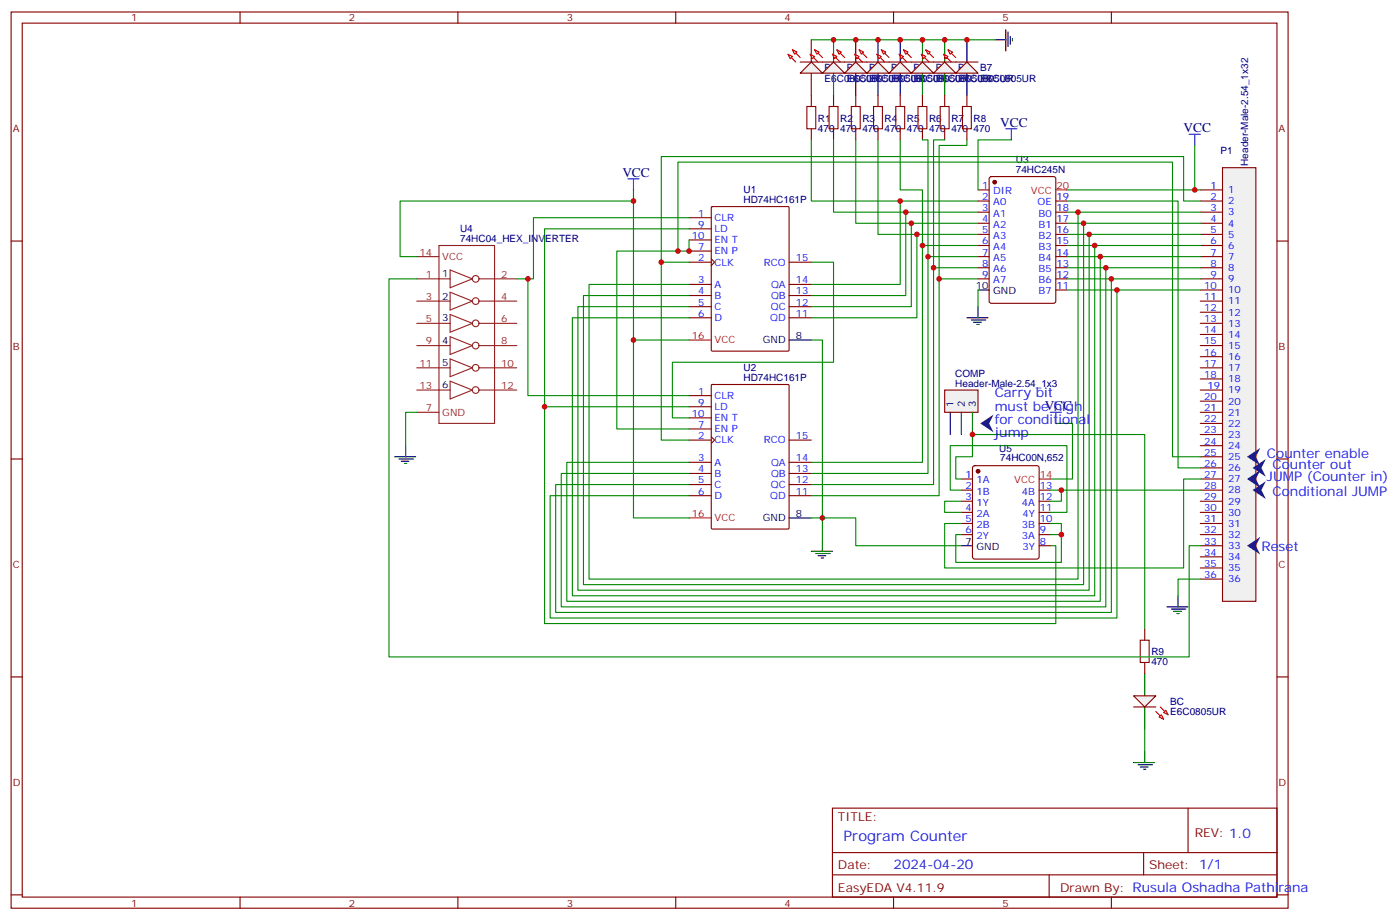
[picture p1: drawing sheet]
<svg xmlns="http://www.w3.org/2000/svg" width="444mm" height="292mm" viewBox="0 0 444 292" stroke-linecap="round" stroke-linejoin="round" font-family="sans-serif">
<g fill="none" stroke="#870000" stroke-width=".35">
<path d="M3.5 3.8h405.4v284.3h-405.4zM7.1 7.3h398.2v277.3h-398.2zM76.2 3.8v3.5M145.3 3.8v3.5M214.5 3.8v3.5M283.6 3.8v3.5M352.8 3.8v3.5M3.5 76.5h3.6M405.3 76.5h3.6M3.5 145.6h3.6M405.3 145.6h3.6M3.5 214.8h3.6"/>
<path d="M405.3 214.8h3.6M264.2 256.4h141.1v28.2h-141.1zM377.1 256.4v14.1M264.2 270.5h141.1M264.2 277.6h141.1M333 277.6v7M363 270.5v7.1M3.5 283.9h3.6M76.2 284.6v3.5M145.3 284.6v3.5M214.5 284.6v3.5M283.6 284.6v3.5"/>
<path d="M352.8 284.6v3.5M405.3 283.9h3.6"/>
</g>
<path d="M388.1 53.2h10.5v137.6h-10.5z" fill="#f0f0f0" stroke="#870000" stroke-width=".35"/>
<g fill="none" stroke="#870000" stroke-width=".35">
<path d="M381 60.3h7.1M381 63.8h7.1M381 67.3h7.1M381 70.8h7.1M381 74.4h7.1M381 77.9h7.1M381 81.4h7.1M381 84.9h7.1M381 88.5h7.1M381 92h7.1M381 95.5h7.1M381 99.1h7.1"/>
<path d="M381 102.6h7.1M381 106.1h7.1M381 109.6h7.1M381 113.2h7.1M381 116.7h7.1M381 120.2h7.1M381 123.8h7.1M381 127.3h7.1M381 130.8h7.1M381 134.3h7.1M381 137.9h7.1M381 141.4h7.1"/>
<path d="M381 144.9h7.1M381 148.4h7.1M381 152h7.1M381 155.5h7.1M381 159h7.1M381 162.6h7.1M381 166.1h7.1M381 169.6h7.1M381 173.1h7.1M381 176.7h7.1M381 180.2h7.1M381 183.7h7.1"/>
</g>
<path d="M257.5 12.6v7.1M257.5 23.2v7.1" fill="none" stroke="#000" stroke-width=".35"/>
<path d="M254 23.2l3.5-3.5 3.6 3.5z" fill="#f0f0f0" stroke="#870000" stroke-width=".35"/>
<path d="M250.1 17.2l2.5 2.5M251.5 15.8l2.5 2.5" fill="none" stroke="#f00" stroke-width=".35"/>
<g fill="#f0f0f0" stroke="#f00" stroke-width=".35">
<path d="M251.5 15.8l1.4 .7-.7 .7z"/>
<path d="M250.1 17.2l1.4 .7-.7 .7z"/>
</g>
<path d="M254 19.7h7.1" fill="none" stroke="#870000" stroke-width=".35"/>
<path d="M264.6 12.6v7.1M264.6 23.2v7.1" fill="none" stroke="#000" stroke-width=".35"/>
<path d="M261.1 23.2l3.5-3.5 3.5 3.5z" fill="#f0f0f0" stroke="#870000" stroke-width=".35"/>
<path d="M257.2 17.2l2.4 2.5M258.6 15.8l2.5 2.5" fill="none" stroke="#f00" stroke-width=".35"/>
<g fill="#f0f0f0" stroke="#f00" stroke-width=".35">
<path d="M258.6 15.8l1.4 .7-.7 .7z"/>
<path d="M257.2 17.2l1.4 .7-.7 .7z"/>
</g>
<path d="M261.1 19.7h7" fill="none" stroke="#870000" stroke-width=".35"/>
<path d="M271.6 12.6v7.1M271.6 23.2v7.1" fill="none" stroke="#000" stroke-width=".35"/>
<path d="M268.1 23.2l3.5-3.5 3.6 3.5z" fill="#f0f0f0" stroke="#870000" stroke-width=".35"/>
<path d="M264.2 17.2l2.5 2.5M265.6 15.8l2.5 2.5" fill="none" stroke="#f00" stroke-width=".35"/>
<g fill="#f0f0f0" stroke="#f00" stroke-width=".35">
<path d="M265.6 15.8l1.5 .7-.8 .7z"/>
<path d="M264.2 17.2l1.4 .7-.7 .7z"/>
</g>
<path d="M268.1 19.7h7.1" fill="none" stroke="#870000" stroke-width=".35"/>
<path d="M278.7 12.6v7.1M278.7 23.2v7.1" fill="none" stroke="#000" stroke-width=".35"/>
<path d="M275.2 23.2l3.5-3.5 3.5 3.5z" fill="#f0f0f0" stroke="#870000" stroke-width=".35"/>
<path d="M271.3 17.2l2.5 2.5M272.7 15.8l2.5 2.5" fill="none" stroke="#f00" stroke-width=".35"/>
<g fill="#f0f0f0" stroke="#f00" stroke-width=".35">
<path d="M272.7 15.8l1.4 .7-.7 .7z"/>
<path d="M271.3 17.2l1.4 .7-.7 .7z"/>
</g>
<path d="M275.2 19.7h7" fill="none" stroke="#870000" stroke-width=".35"/>
<path d="M285.8 12.6v7.1M285.8 23.2v7.1" fill="none" stroke="#000" stroke-width=".35"/>
<path d="M282.2 23.2l3.6-3.5 3.5 3.5z" fill="#f0f0f0" stroke="#870000" stroke-width=".35"/>
<path d="M278.3 17.2l2.5 2.5M279.8 15.8l2.4 2.5" fill="none" stroke="#f00" stroke-width=".35"/>
<g fill="#f0f0f0" stroke="#f00" stroke-width=".35">
<path d="M279.8 15.8l1.4 .7-.7 .7z"/>
<path d="M278.3 17.2l1.5 .7-.8 .7z"/>
</g>
<path d="M282.2 19.7h7.1" fill="none" stroke="#870000" stroke-width=".35"/>
<path d="M292.8 12.6v7.1M292.8 23.2v7.1" fill="none" stroke="#000" stroke-width=".35"/>
<path d="M289.3 23.2l3.5-3.5 3.5 3.5z" fill="#f0f0f0" stroke="#870000" stroke-width=".35"/>
<path d="M285.4 17.2l2.5 2.5M286.8 15.8l2.5 2.5" fill="none" stroke="#f00" stroke-width=".35"/>
<g fill="#f0f0f0" stroke="#f00" stroke-width=".35">
<path d="M286.8 15.8l1.4 .7-.7 .7z"/>
<path d="M285.4 17.2l1.4 .7-.7 .7z"/>
</g>
<path d="M289.3 19.7h7" fill="none" stroke="#870000" stroke-width=".35"/>
<path d="M299.9 12.6v7.1M299.9 23.2v7.1" fill="none" stroke="#000" stroke-width=".35"/>
<path d="M296.3 23.2l3.6-3.5 3.5 3.5z" fill="#f0f0f0" stroke="#870000" stroke-width=".35"/>
<path d="M292.5 17.2l2.4 2.5M293.9 15.8l2.4 2.5" fill="none" stroke="#f00" stroke-width=".35"/>
<g fill="#f0f0f0" stroke="#f00" stroke-width=".35">
<path d="M293.9 15.8l1.4 .7-.7 .7z"/>
<path d="M292.5 17.2l1.4 .7-.7 .7z"/>
</g>
<path d="M296.3 19.7h7.1" fill="none" stroke="#870000" stroke-width=".35"/>
<path d="M306.9 12.6v7.1M306.9 23.2v7.1" fill="none" stroke="#000" stroke-width=".35"/>
<path d="M303.4 23.2l3.5-3.5 3.5 3.5z" fill="#f0f0f0" stroke="#870000" stroke-width=".35"/>
<path d="M299.5 17.2l2.5 2.5M300.9 15.8l2.5 2.5" fill="none" stroke="#f00" stroke-width=".35"/>
<g fill="#f0f0f0" stroke="#f00" stroke-width=".35">
<path d="M300.9 15.8l1.4 .7-.7 .7z"/>
<path d="M299.5 17.2l1.4 .7-.7 .7z"/>
</g>
<g fill="none" stroke="#870000" stroke-width=".35">
<path d="M303.4 19.7h7M257.5 30.3v3.5M264.6 30.3v3.5M271.6 30.3v3.5M278.7 30.3v3.5M285.8 30.3v3.5M292.8 30.3v3.5M299.9 30.3v3.5M306.9 30.3v3.5M257.5 40.9v3.5M264.6 40.9v3.5M271.6 40.9v3.5"/>
<path d="M278.7 40.9v3.5M285.8 40.9v3.5M292.8 40.9v3.5M299.9 40.9v3.5M306.9 40.9v3.5"/>
</g>
<path d="M256.1 33.8h2.8v7.1h-2.8zM263.2 33.8h2.8v7.1h-2.8zM270.2 33.8h2.8v7.1h-2.8zM277.3 33.8h2.8v7.1h-2.8zM284.3 33.8h2.9v7.1h-2.9zM291.4 33.8h2.8v7.1h-2.8zM298.4 33.8h2.9v7.1h-2.9zM305.5 33.8h2.8v7.1h-2.8z" fill="none" stroke="#a10000" stroke-width=".35"/>
<path d="M315.7 12.6h3.6M319.3 9.5v6.7M320 10.2v4.5M320.7 11.6v2.4M321.4 12.3v.7" fill="none" stroke="#000" stroke-width=".35"/>
<path d="M257.5 12.6h58.2" fill="none" stroke="#008700" stroke-width=".35"/>
<g fill="#c00">
<circle cx="264.6" cy="12.6" r=".88"/>
<circle cx="271.6" cy="12.6" r=".88"/>
<circle cx="278.7" cy="12.6" r=".88"/>
<circle cx="285.8" cy="12.6" r=".88"/>
<circle cx="292.8" cy="12.6" r=".88"/>
<circle cx="299.9" cy="12.6" r=".88"/>
<circle cx="306.9" cy="12.6" r=".88"/>
</g>
<g fill="none" stroke="#870000" stroke-width=".35">
<path d="M314.2 56.2l.5-.2h19.7l.7 .5v39l-.4 .7h-20l-.7-.4v-39.1zM218.7 69.1h7.1M218.7 72.6h7.1M218.7 76.1h7.1M218.7 79.7h7.1M225.8 65.7l.3-.2h24l.3 .2 .1 45.4-.2 .3h-24.2l-.3-.2zM310.4 60.3h3.6M310.4 63.8h3.6M310.4 67.3h3.6M310.4 70.8h3.6M310.4 74.4h3.6M310.4 77.9h3.6"/>
<path d="M335.1 63.8h3.6M335.1 67.3h3.6M335.1 70.8h3.6M335.1 74.4h3.6M335.1 77.9h3.6M218.7 83.2h7.1M218.7 90.2h7.1M218.7 93.8h7.1M218.7 97.3h7.1M225.8 82.1l1 1.1-1 1M250.5 83.2h7M250.5 90.2h7"/>
<path d="M250.5 93.8h7M250.5 97.3h7M310.4 81.4h3.6M310.4 84.9h3.6M310.4 88.5h3.6M335.1 81.4h3.6M335.1 84.9h3.6M335.1 88.5h3.6M335.1 92h3.6M218.7 100.8h7.1M250.5 100.8h7M218.7 125.5h7.1"/>
<path d="M218.7 129h7.1M218.7 132.6h7.1M218.7 136.1h7.1M218.7 139.6h7.1M225.8 138.6l1 1-1 1.1M225.8 122.2l.3-.2h24l.3 .2 .1 45.3-.2 .3-24.2 .1-.3-.2zM250.5 139.6h7M218.7 146.7h7.1M218.7 150.2h7.1M218.7 153.7h7.1M218.7 157.3h7.1M250.5 146.7h7"/>
<path d="M250.5 150.2h7M250.5 153.7h7M250.5 157.3h7"/>
</g>
<path d="M335.1 60.3h3.6M218.7 107.9h7.1M218.7 164.3h7.1" fill="none" stroke="#f00" stroke-width=".35"/>
<path d="M310.4 92h3.6M250.5 107.9h7M250.5 164.3h7" fill="none" stroke="#000" stroke-width=".35"/>
<circle cx="315.7" cy="57.8" r=".53" fill="#870000" stroke="#870000" stroke-width=".35"/>
<g fill="none" stroke="#008700" stroke-width=".35">
<path d="M310.4 63.8h-24.6v26.4h-28.3M310.4 67.3h-22.9v26.5h-30M310.4 70.8h-21.1v26.5h-31.8M310.4 74.4h-19.4v26.4h-33.5M310.4 77.9h-17.6v68.8h-35.3M338.7 67.3h42.3M338.7 70.8h42.3M338.7 74.4h42.3M338.7 77.9h42.3M381 63.8h-5.3v-14.1h-165.8v33.5M218.7 83.2h-8.8v56.4h8.8M257.5 83.2h7.1v31.7h-51.2v17.7h5.3"/>
<path d="M310.4 81.4h-15.8v68.8h-37.1M310.4 84.9h-14.1v68.8h-38.8M310.4 88.5h-12.3v68.8h-40.6M338.7 81.4h42.3M338.7 84.9h42.3M338.7 88.5h42.3M338.7 92h42.3"/>
</g>
<circle cx="209.9" cy="83.2" r=".88" fill="#c00"/>
<path d="M377.5 42.6h3.5M379.2 42.6v3.5" fill="none" stroke="#00f" stroke-width=".35"/>
<path d="M379.2 46.1v14.2h1.8M218.7 76.1v3.6h-22.9v56.4h22.9M381 183.7h-7.1v5.3" fill="none" stroke="#008700" stroke-width=".35"/>
<path d="M370.4 192.5h6.7M371.8 193.3h4.6M372.5 194h2.5M373.6 194.7h.7M373.9 189v3.5" fill="none" stroke="#000" stroke-width=".35"/>
<circle cx="218.7" cy="79.7" r=".88" fill="#c00"/>
<path d="M215.2 79.7v-28.3h157v93.5h8.8" fill="none" stroke="#008700" stroke-width=".35"/>
<circle cx="215.2" cy="79.7" r=".88" fill="#c00"/>
<path d="M338.7 63.8h35.2v84.6h7.1M257.5 107.9h3.6v56.4M257.5 164.3h3.6v7.1" fill="none" stroke="#008700" stroke-width=".35"/>
<path d="M257.5 174.9h6.7M258.9 175.6h4.6M259.6 176.3h2.5M260.7 177h.7M261.1 171.4v3.5" fill="none" stroke="#000" stroke-width=".35"/>
<circle cx="261.1" cy="164.3" r=".88" fill="#c00"/>
<path d="M199.3 56.7h3.5M201.1 56.7v3.6" fill="none" stroke="#00f" stroke-width=".35"/>
<path d="M201.1 60.3v47.6h17.6M201.1 107.9v56.4h17.6" fill="none" stroke="#008700" stroke-width=".35"/>
<circle cx="201.1" cy="107.9" r=".88" fill="#c00"/>
<path d="M257.5 44.4v19.4h28.3" fill="none" stroke="#008700" stroke-width=".35"/>
<circle cx="285.8" cy="63.8" r=".88" fill="#c00"/>
<path d="M264.6 44.4v22.9h22.9" fill="none" stroke="#008700" stroke-width=".35"/>
<circle cx="287.5" cy="67.3" r=".88" fill="#c00"/>
<path d="M271.6 44.4v26.4h17.7" fill="none" stroke="#008700" stroke-width=".35"/>
<circle cx="289.3" cy="70.8" r=".88" fill="#c00"/>
<path d="M278.7 44.4v30h12.3" fill="none" stroke="#008700" stroke-width=".35"/>
<circle cx="291" cy="74.4" r=".88" fill="#c00"/>
<path d="M285.8 44.4v15.9h7v17.6" fill="none" stroke="#008700" stroke-width=".35"/>
<circle cx="292.8" cy="77.9" r=".88" fill="#c00"/>
<path d="M292.8 44.4h1.8v37" fill="none" stroke="#008700" stroke-width=".35"/>
<circle cx="294.6" cy="81.4" r=".88" fill="#c00"/>
<path d="M299.9 44.4h-3.6v40.5" fill="none" stroke="#008700" stroke-width=".35"/>
<circle cx="296.3" cy="84.9" r=".88" fill="#c00"/>
<path d="M306.9 44.4v1.7h-8.8v42.4" fill="none" stroke="#008700" stroke-width=".35"/>
<circle cx="298.1" cy="88.5" r=".88" fill="#c00"/>
<path d="M342.2 67.3v116.4h-155.2v-93.5h31.7" fill="none" stroke="#008700" stroke-width=".35"/>
<circle cx="342.2" cy="67.3" r=".88" fill="#c00"/>
<path d="M344 70.8v114.7h-158.8v-91.7h33.5M345.7 74.4v112.9h-162.3v-90h35.3M347.5 77.9v111.1h-165.8v-88.2h37M349.2 81.4v109.4h-169.3v-44.1h38.8M351 84.9v107.6h-172.8v-42.3h40.5M352.8 88.5v105.8h-176.4v-40.6h42.3M354.5 92v104.1h-179.9v-38.8h44.1" fill="none" stroke="#008700" stroke-width=".35"/>
<g fill="#c00">
<circle cx="354.5" cy="92" r=".88"/>
<circle cx="352.8" cy="88.5" r=".88"/>
<circle cx="351" cy="84.9" r=".88"/>
<circle cx="349.3" cy="81.4" r=".88"/>
<circle cx="347.5" cy="77.9" r=".88"/>
<circle cx="345.7" cy="74.4" r=".88"/>
<circle cx="344" cy="70.8" r=".88"/>
</g>
<path d="M310.4 97.3v3.5M306.9 100.8h6.7M308.3 101.5h4.6M309 102.2h2.5M310.1 102.9h.7" fill="none" stroke="#000" stroke-width=".35"/>
<path d="M338.7 60.3h40.5M310.4 92v5.3" fill="none" stroke="#008700" stroke-width=".35"/>
<circle cx="379.2" cy="60.3" r=".88" fill="#c00"/>
<path d="M321 44.4h-10.6v15.9M218.7 72.6h-45.8v56.4h45.8M172.9 129v68.8h162.2v-24.7h-1.7M335.1 134.3h5.3v17.7h-7M261.1 164.3h10.5v8.8h33.6" fill="none" stroke="#008700" stroke-width=".35"/>
<path d="M319.3 40.9h3.5M321 40.9v3.5M333.4 130.8h3.5M335.1 130.8v3.5" fill="none" stroke="#00f" stroke-width=".35"/>
<path d="M299.9 123.8h10.5v7h-10.5z" fill="#f0f0f0" stroke="#870000" stroke-width=".35"/>
<path d="M301.6 130.8v7.1M305.2 130.8v7.1M308.7 130.8v7.1M305.2 173.1h3.5" fill="none" stroke="#000" stroke-width=".35"/>
<circle cx="310.4" cy="149.5" r=".53" fill="#870000" stroke="#870000" stroke-width=".35"/>
<g fill="none" stroke="#870000" stroke-width=".35">
<path d="M305.2 152h3.5M305.2 155.5h3.5M305.2 159h3.5M308.9 147.9l.5-.2h19.7l.5 .2 .2 .5v28.3l-.2 .5-.5 .2h-19.7l-.5-.3-.2-.4v-28.3zM329.8 155.5h3.6M329.8 159h3.6M305.2 162.6h3.5M305.2 166.1h3.5M305.2 169.6h3.5M329.8 162.6h3.6M329.8 166.1h3.6M329.8 169.6h3.6"/>
<path d="M329.8 173.1h3.6"/>
</g>
<path d="M329.8 152h3.6" fill="none" stroke="#f00" stroke-width=".35"/>
<path d="M305.2 152h-1.8v-7.1h5.3v-7h54.7v61.7M305.2 159h-5.3v3.6h5.3M333.4 155.5h3.5v3.5h-3.5M336.9 155.5h44.1" fill="none" stroke="#008700" stroke-width=".35"/>
<circle cx="336.9" cy="155.5" r=".88" fill="#c00"/>
<path d="M305.2 155.5h-3.6v-14.1h37.1v21.2h-5.3M381 152h-5.3v28.2h-75.8v-14.1h5.3M333.4 166.1h3.5v12.3h-33.5v-8.8h1.8M333.4 169.6h3.5" fill="none" stroke="#008700" stroke-width=".35"/>
<g fill="#c00">
<circle cx="336.9" cy="169.6" r=".88"/>
<circle cx="172.9" cy="129" r=".88"/>
</g>
<path d="M363.4 213.7v7.1M363.4 224.3v7.1" fill="none" stroke="#000" stroke-width=".35"/>
<path d="M359.8 220.8h7.1l-3.5 3.5z" fill="#f0f0f0" stroke="#870000" stroke-width=".35"/>
<path d="M366.9 225.7l2.5 2.5M368.3 224.3l2.5 2.5" fill="none" stroke="#f00" stroke-width=".35"/>
<g fill="#f0f0f0" stroke="#f00" stroke-width=".35">
<path d="M367.9 227.5l.8-.7 .7 1.4z"/>
<path d="M369.4 226.1l.7-.7 .7 1.4z"/>
</g>
<path d="M363.4 199.6v3.5M363.4 210.2v3.5M359.8 224.3h7.1" fill="none" stroke="#870000" stroke-width=".35"/>
<path d="M361.9 203.1h2.9v7.1h-2.9z" fill="none" stroke="#a10000" stroke-width=".35"/>
<path d="M363.4 238.4v3.5M359.8 241.9h6.7M361.2 242.6h4.6M361.9 243.3h2.5M363 244.1h.7" fill="none" stroke="#000" stroke-width=".35"/>
<path d="M363.4 231.4v7" fill="none" stroke="#008700" stroke-width=".35"/>
<circle cx="308.7" cy="137.9" r=".88" fill="#c00"/>
<g fill="none" stroke="#8c2424" stroke-width=".35">
<path d="M139.3 77.9h17.7v56.4h-17.7zM132.3 88.5h10.6M132.3 95.5h10.6M132.3 81.4h7M142.9 85.7l7 2.8-7 2.8zM142.9 92.7l7 2.8-7 2.9zM142.9 99.8l7 2.8-7 2.8zM152 88.5h12M152 95.5h12M132.3 102.6h10.6M132.3 109.6h10.6M132.3 116.7h10.6"/>
<path d="M142.9 106.8l7 2.8-7 2.9zM142.9 113.9l7 2.8-7 2.8zM152 102.6h12M152 109.6h12M152 116.7h12M132.3 123.8h10.6M132.3 130.8h7M142.9 120.9l7 2.9-7 2.8zM152 123.8h12"/>
<circle cx="151" cy="95.5" r="1.06"/>
<circle cx="151" cy="88.5" r="1.06"/>
<circle cx="151" cy="116.7" r="1.06"/>
<circle cx="151" cy="102.6" r="1.06"/>
<circle cx="151" cy="109.6" r="1.06"/>
<circle cx="151" cy="123.8" r="1.06"/>
</g>
<path d="M218.7 69.1h-49.4v19.4h-1.7M164 88.5h3.6v37h51.1" fill="none" stroke="#008700" stroke-width=".35"/>
<circle cx="167.6" cy="88.5" r=".88" fill="#c00"/>
<path d="M201.1 63.8h-74.1v17.6h5.3M132.3 88.5h-8.8v119.9h254v-35.3h3.5" fill="none" stroke="#008700" stroke-width=".35"/>
<circle cx="201.1" cy="63.8" r=".88" fill="#c00"/>
<path d="M125.2 144.9h6.7M126.6 145.6h4.6M127.4 146.3h2.4M128.4 147h.7M128.8 141.4v3.5" fill="none" stroke="#000" stroke-width=".35"/>
<path d="M132.3 130.8h-3.5v10.6" fill="none" stroke="#008700" stroke-width=".35"/>
<g fill="#333">
<path d="M311.1 134.3l4.3-2.8-1.4 2.8 1.4 2.9z"/>
<path d="M395.8 152l4.2-2.8-1.4 2.8 1.4 2.8z"/>
<path d="M397.6 155.5l4.2-2.8-1.4 2.8 1.4 2.8z"/>
<path d="M397.6 148.4l4.2-2.8-1.4 2.8 1.4 2.9z"/>
<path d="M395.8 144.9l4.2-2.8-1.4 2.8 1.4 2.8z"/>
<path d="M395.8 173.1l4.2-2.8-1.4 2.8 1.4 2.9z"/>
</g>
<text font-size="4.6" fill="#00f" x="267.8" y="267">Program Counter</text>
<g font-size="4.2" fill="#000080">
<text x="317.5" y="40.1">VCC</text>
<text x="375.7" y="41.9">VCC</text>
<text x="197.6" y="56">VCC</text>
<text x="331.6" y="130.1">VCC</text>
</g>
<g font-size="4.2" fill="#00f">
<text x="315.7" y="126">Carry bit</text>
<text x="315.7" y="130.3">must be high</text>
<text x="315.7" y="134.5">for conditional</text>
<text x="315.7" y="138.7">jump</text>
<text x="402.2" y="145.4">Counter enable</text>
<text x="403.9" y="149">Counter out</text>
<text x="402.2" y="152.5">JUMP (Counter in)</text>
<text x="403.9" y="157.3">Conditional JUMP</text>
<text x="400.4" y="174.9">Reset</text>
<text x="283.6" y="275.8">2024-04-20</text>
</g>
<g font-size="3.9" fill="#800">
<text x="266" y="260.6">TITLE:</text>
<text x="379.2" y="265.6">REV: 1.0</text>
<text x="266" y="275.8">Date:</text>
<text x="364.8" y="275.8">Sheet: 1/1</text>
<text x="266" y="282.9">EasyEDA V4.11.9</text>
<text x="336.5" y="282.9">Drawn By: Rusula Oshadha Pathirana</text>
</g>
<g font-size="3.2" fill="#800">
<text x="41.6" y="6.8">1</text>
<text x="110.8" y="6.8">2</text>
<text x="179.9" y="6.8">3</text>
<text x="249.1" y="6.8">4</text>
<text x="318.2" y="6.8">5</text>
<text x="4.1" y="41.9">A</text>
<text x="405.9" y="41.9">A</text>
<text x="4.1" y="111.1">B</text>
<text x="405.9" y="111.1">B</text>
<text x="4.1" y="180.2">C</text>
<text x="405.9" y="180.2">C</text>
<text x="4.1" y="249.3">D</text>
<text x="405.9" y="249.3">D</text>
<text x="41.6" y="287.6">1</text>
<text x="110.8" y="287.6">2</text>
<text x="179.9" y="287.6">3</text>
<text x="249.1" y="287.6">4</text>
<text x="318.2" y="287.6">5</text>
</g>
<g font-size="3.2" fill="#000080">
<text x="261.8" y="22.7">B0</text>
<text x="268.8" y="22.7">B1</text>
<text x="275.9" y="22.7">B2</text>
<text x="282.9" y="22.7">B3</text>
<text x="290" y="22.7">B4</text>
<text x="297" y="22.7">B5</text>
<text x="304.1" y="22.7">B6</text>
<text x="311.1" y="22.7">B7</text>
<text x="261.8" y="25.9">E6C0805UR</text>
<text x="268.8" y="25.9">E6C0805UR</text>
<text x="275.9" y="25.9">E6C0805UR</text>
<text x="282.9" y="25.9">E6C0805UR</text>
<text x="290" y="25.9">E6C0805UR</text>
<text x="297" y="25.9">E6C0805UR</text>
<text x="304.1" y="25.9">E6C0805UR</text>
<text x="311.1" y="25.9">E6C0805UR</text>
<text x="259.6" y="41.7">470</text>
<text x="259.6" y="38.6">R1</text>
<text x="266.7" y="41.7">470</text>
<text x="266.7" y="38.6">R2</text>
<text x="273.8" y="41.7">470</text>
<text x="273.8" y="38.6">R3</text>
<text x="280.8" y="41.7">470</text>
<text x="280.8" y="38.6">R4</text>
<text x="287.9" y="41.7">470</text>
<text x="287.9" y="38.6">R5</text>
<text x="294.9" y="41.7">470</text>
<text x="294.9" y="38.6">R6</text>
<text x="302" y="41.7">470</text>
<text x="302" y="38.6">R7</text>
<text x="309" y="41.7">470</text>
<text x="309" y="38.6">R8</text>
<text x="322.4" y="51.8">U3</text>
<text x="387.5" y="48.9">P1</text>
<text x="396.2" y="52.6" transform="rotate(-90 396.2 52.6)">Header-Male-2.54_1x32</text>
<text x="322.4" y="55">74HC245N</text>
<text x="236" y="64.5">HD74HC161P</text>
<text x="236" y="61.3">U1</text>
<text x="146" y="76.8">74HC04_HEX_INVERTER</text>
<text x="146" y="73.7">U4</text>
<text x="236" y="117.8">U2</text>
<text x="303.2" y="119.5">COMP</text>
<text x="236" y="120.9">HD74HC161P</text>
<text x="303.2" y="122.7">Header-Male-2.54_1x3</text>
<text x="317.2" y="143.4">U5</text>
<text x="317.5" y="146.2">74HC00N,652</text>
<text x="365.5" y="207.8">R9</text>
<text x="365.5" y="211">470</text>
<text x="371.5" y="226.9">E6C0805UR</text>
<text x="371.5" y="223.7">BC</text>
</g>
<g font-size="3.2" fill="#00f">
<text x="311.8" y="59.9">1</text>
<text x="384.3" y="59.9">1</text>
<text x="311.8" y="63.4">2</text>
<text x="315.3" y="61.7">DIR</text>
<text x="315.3" y="65.2">A0</text>
<text x="329.3" y="65.2">OE</text>
<text x="335.3" y="63.4">19</text>
<text x="384.3" y="63.4">2</text>
<text x="389.8" y="61.3">1</text>
<text x="389.8" y="64.8">2</text>
<text x="221.6" y="68.7">1</text>
<text x="226.8" y="70.1">CLR</text>
<text x="311.8" y="67">3</text>
<text x="311.8" y="70.5">4</text>
<text x="315.3" y="68.7">A1</text>
<text x="329.6" y="68.7">B0</text>
<text x="335.3" y="70.5">17</text>
<text x="335.3" y="67">18</text>
<text x="384.3" y="67">3</text>
<text x="384.3" y="70.5">4</text>
<text x="389.8" y="68.4">3</text>
<text x="389.8" y="71.9">4</text>
<text x="219.6" y="75.8">10</text>
<text x="221.6" y="72.2">9</text>
<text x="226.8" y="73.7">LD</text>
<text x="226.8" y="77.2">EN T</text>
<text x="311.8" y="74">5</text>
<text x="311.8" y="77.5">6</text>
<text x="315.3" y="72.2">A2</text>
<text x="315.3" y="75.8">A3</text>
<text x="329.6" y="75.8">B2</text>
<text x="329.6" y="72.2">B1</text>
<text x="335.3" y="77.5">15</text>
<text x="335.3" y="74">16</text>
<text x="384.3" y="74">5</text>
<text x="384.3" y="77.5">6</text>
<text x="389.8" y="75.4">5</text>
<text x="221.6" y="79.3">7</text>
<text x="221.6" y="82.8">2</text>
<text x="226.8" y="80.7">EN P</text>
<text x="252.6" y="82.8">15</text>
<text x="311.8" y="81.1">7</text>
<text x="315.3" y="79.3">A4</text>
<text x="315.3" y="82.8">A5</text>
<text x="329.6" y="82.8">B4</text>
<text x="329.6" y="79.3">B3</text>
<text x="335.3" y="81.1">14</text>
<text x="384.3" y="81.1">7</text>
<text x="389.8" y="79">6</text>
<text x="389.8" y="82.5">7</text>
<text x="221.6" y="89.9">3</text>
<text x="226.8" y="84.2">CLK</text>
<text x="242.5" y="84.2">RCO</text>
<text x="252.6" y="89.9">14</text>
<text x="311.8" y="84.6">8</text>
<text x="311.8" y="88.1">9</text>
<text x="315.3" y="86.4">A6</text>
<text x="315.3" y="89.9">A7</text>
<text x="329.6" y="89.9">B6</text>
<text x="329.6" y="86.4">B5</text>
<text x="335.3" y="88.1">12</text>
<text x="335.3" y="84.6">13</text>
<text x="384.3" y="84.6">8</text>
<text x="384.3" y="88.1">9</text>
<text x="389.8" y="86">8</text>
<text x="389.8" y="89.5">9</text>
<text x="221.6" y="93.4">4</text>
<text x="226.8" y="91.3">A</text>
<text x="226.8" y="94.8">B</text>
<text x="244.7" y="94.8">QB</text>
<text x="244.7" y="91.3">QA</text>
<text x="252.6" y="93.4">13</text>
<text x="329.6" y="93.4">B7</text>
<text x="335.3" y="91.7">11</text>
<text x="382.3" y="91.7">10</text>
<text x="382.3" y="95.2">11</text>
<text x="389.8" y="93.1">10</text>
<text x="221.6" y="96.9">5</text>
<text x="221.6" y="100.5">6</text>
<text x="226.8" y="98.4">C</text>
<text x="226.8" y="101.9">D</text>
<text x="244.5" y="101.9">QD</text>
<text x="244.7" y="98.4">QC</text>
<text x="252.6" y="96.9">12</text>
<text x="252.6" y="100.5">11</text>
<text x="382.3" y="98.7">12</text>
<text x="389.8" y="96.6">11</text>
<text x="389.8" y="100.1">12</text>
<text x="382.3" y="102.2">13</text>
<text x="382.3" y="105.8">14</text>
<text x="389.8" y="103.6">13</text>
<text x="389.8" y="107.2">14</text>
<text x="382.3" y="109.3">15</text>
<text x="382.3" y="112.8">16</text>
<text x="389.8" y="110.7">15</text>
<text x="382.3" y="116.3">17</text>
<text x="382.3" y="119.9">18</text>
<text x="389.8" y="114.2">16</text>
<text x="389.8" y="117.8">17</text>
<text x="221.6" y="125.2">1</text>
<text x="383.3" y="123.4">19</text>
<text x="389.8" y="121.3">18</text>
<text x="389.8" y="124.8">19</text>
<text x="221.6" y="128.7">9</text>
<text x="226.8" y="126.6">CLR</text>
<text x="226.8" y="130.1">LD</text>
<text x="382.3" y="126.9">20</text>
<text x="382.3" y="130.5">21</text>
<text x="389.8" y="128.3">20</text>
<text x="389.8" y="131.9">21</text>
<text x="219.6" y="132.2">10</text>
<text x="221.6" y="135.7">7</text>
<text x="226.8" y="133.6">EN T</text>
<text x="226.8" y="137.2">EN P</text>
<text x="382.3" y="134">22</text>
<text x="382.3" y="137.5">23</text>
<text x="389.8" y="135.4">22</text>
<text x="221.6" y="139.3">2</text>
<text x="226.8" y="140.7">CLK</text>
<text x="242.5" y="140.7">RCO</text>
<text x="252.6" y="139.3">15</text>
<text x="382.3" y="141">24</text>
<text x="389.8" y="138.9">23</text>
<text x="389.8" y="142.5">24</text>
<text x="221.6" y="146.3">3</text>
<text x="221.6" y="149.9">4</text>
<text x="226.8" y="147.7">A</text>
<text x="244.7" y="147.7">QA</text>
<text x="252.6" y="146.3">14</text>
<text x="252.6" y="149.9">13</text>
<text x="382.3" y="144.6">25</text>
<text x="382.3" y="148.1">26</text>
<text x="389.8" y="146">25</text>
<text x="389.8" y="149.5">26</text>
<text x="221.6" y="153.4">5</text>
<text x="226.8" y="151.3">B</text>
<text x="226.8" y="154.8">C</text>
<text x="244.7" y="154.8">QC</text>
<text x="244.7" y="151.3">QB</text>
<text x="252.6" y="153.4">12</text>
<text x="306.5" y="151.6">1</text>
<text x="306.5" y="155.2">2</text>
<text x="310" y="153.4">1A</text>
<text x="330" y="155.2">13</text>
<text x="382.3" y="151.6">27</text>
<text x="382.3" y="155.2">28</text>
<text x="389.8" y="153">27</text>
<text x="221.6" y="156.9">6</text>
<text x="226.8" y="158.3">D</text>
<text x="244.5" y="158.3">QD</text>
<text x="252.6" y="156.9">11</text>
<text x="306.5" y="158.7">3</text>
<text x="310" y="156.9">1B</text>
<text x="310" y="160.4">1Y</text>
<text x="324.4" y="156.9">4B</text>
<text x="324.4" y="160.4">4A</text>
<text x="330" y="158.7">12</text>
<text x="382.3" y="158.7">29</text>
<text x="389.8" y="156.6">28</text>
<text x="389.8" y="160.1">29</text>
<text x="306.5" y="162.2">4</text>
<text x="306.5" y="165.7">5</text>
<text x="310" y="164">2A</text>
<text x="310" y="167.5">2B</text>
<text x="324.4" y="167.5">3B</text>
<text x="324.6" y="164">4Y</text>
<text x="330" y="165.7">10</text>
<text x="330" y="162.2">11</text>
<text x="382.3" y="162.2">30</text>
<text x="382.3" y="165.7">31</text>
<text x="389.8" y="163.6">30</text>
<text x="389.8" y="167.1">31</text>
<text x="306.5" y="169.3">6</text>
<text x="310" y="171">2Y</text>
<text x="324.4" y="171">3A</text>
<text x="330" y="172.8">8</text>
<text x="330" y="169.3">9</text>
<text x="382.3" y="169.3">32</text>
<text x="382.3" y="172.8">33</text>
<text x="389.8" y="170.7">32</text>
<text x="324.6" y="174.6">3Y</text>
<text x="382.3" y="176.3">34</text>
<text x="382.3" y="179.8">35</text>
<text x="389.8" y="174.2">33</text>
<text x="389.8" y="177.7">34</text>
<text x="382.3" y="183.4">36</text>
<text x="389.8" y="181.3">35</text>
<text x="389.8" y="184.8">36</text>
</g>
<g font-size="3.2" fill="#f00">
<text x="335.3" y="59.9">20</text>
<text x="327.2" y="61.7">VCC</text>
<text x="219.6" y="107.5">16</text>
<text x="226.8" y="108.9">VCC</text>
<text x="321.9" y="153.4">VCC</text>
<text x="330" y="151.6">14</text>
<text x="219.6" y="164">16</text>
<text x="226.8" y="165.4">VCC</text>
</g>
<g font-size="3.2" fill="#8d2323">
<text x="133.2" y="81.1">14</text>
<text x="140.4" y="82.5">VCC</text>
<text x="135.2" y="88.1">1</text>
<text x="159.1" y="88.1">2</text>
<text x="135.2" y="95.2">3</text>
<text x="159.1" y="95.2">4</text>
<text x="135.2" y="102.2">5</text>
<text x="159.1" y="102.2">6</text>
<text x="135.2" y="109.3">9</text>
<text x="159.1" y="109.3">8</text>
<text x="133.2" y="116.3">11</text>
<text x="159.1" y="116.3">10</text>
<text x="133.2" y="123.4">13</text>
<text x="159.1" y="123.4">12</text>
<text x="135.2" y="130.5">7</text>
<text x="140.4" y="131.9">GND</text>
</g>
<g font-size="3.2">
<text x="140.4" y="87.8">1</text>
<text x="140.4" y="95.2">2</text>
<text x="309.8" y="91.7">10</text>
<text x="315.3" y="93.4">GND</text>
<text x="140.4" y="101.9">3</text>
<text x="252.6" y="107.5">8</text>
<text x="140.4" y="109.3">4</text>
<text x="242.1" y="108.9">GND</text>
<text x="140.4" y="116">5</text>
<text x="140.4" y="123">6</text>
<text x="302.7" y="129" transform="rotate(-90 302.7 129)">1</text>
<text x="306.2" y="129" transform="rotate(-90 306.2 129)">2</text>
<text x="309.7" y="129" transform="rotate(-90 309.7 129)">3</text>
<text x="242.1" y="165.4">GND</text>
<text x="252.6" y="164">8</text>
<text x="306.5" y="172.8">7</text>
<text x="310" y="174.6">GND</text>
</g>
</svg>
